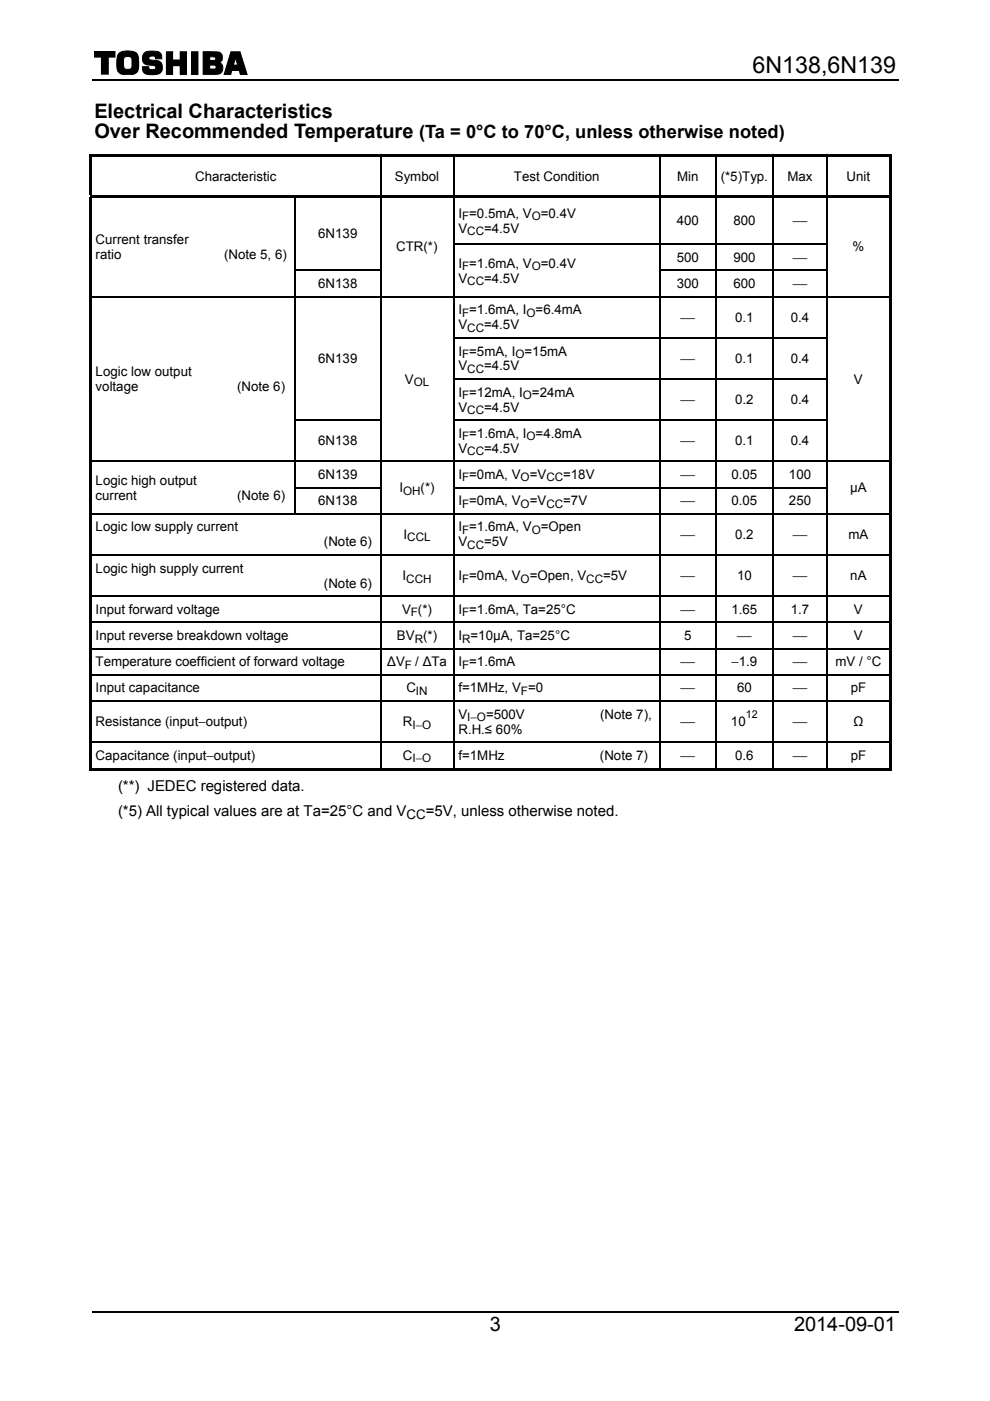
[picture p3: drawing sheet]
<svg xmlns="http://www.w3.org/2000/svg" width="210mm" height="297mm" viewBox="0 0 210 297" stroke-linecap="round" stroke-linejoin="round" font-family="sans-serif">
<path d="M19.5 16.9h171M19.5 278.2h171" fill="none" stroke="#000" stroke-width=".34"/>
<g fill="#000">
<path d="M20 10.9h4.4v1.2h-4.4zM35.3 11h1.3v4.8h-1.3zM36.4 12.7h2v1.2h-2zM38.2 11h1.3v4.8h-1.3zM40.6 11h1.4v4.8h-1.4zM48.9 13.8h2.1v1.1h-2.1zM19 32.7h.6v.5h-.6zM19 32.7h170v.5h-170zM188.4 32.7h.6v.5h-.6zM19 33.2h.6v8.1h-.6zM19 41.3h170v.6h-170zM19 41.9h.6v4.2h-.6z"/>
<path d="M19 46.1h.6v.3h-.6zM19 46.4h.6v5.3h-.6zM19 51.7h.6v.2h-.6zM19 51.9h.6v5.3h-.6zM19 57.2h.6v.3h-.6zM62.5 46.1h.2v.3h-.2zM62.5 51.7h.2v.2h-.2zM62.5 57.2h.2v.3h-.2zM80.6 46.1h.2v.3h-.2zM80.6 51.7h.2v.2h-.2zM80.6 57.2h.2v.3h-.2zM96.1 46.1h.2v.3h-.2z"/>
<path d="M96.1 51.7h.2v.2h-.2zM96.1 57.2h.2v.3h-.2zM139.8 46.1h.3v.3h-.3zM139.8 51.7h.3v.2h-.3zM139.8 57.2h.3v.3h-.3zM151.6 46.1h.3v.3h-.3zM151.6 51.7h.3v.2h-.3zM151.6 57.2h.3v.3h-.3zM163.8 46.1h.3v.3h-.3zM163.8 51.7h.3v.2h-.3zM163.8 57.2h.3v.3h-.3zM175.2 46.1h.3v.3h-.3z"/>
<path d="M175.2 51.7h.3v.2h-.3zM175.2 57.2h.3v.3h-.3zM188.4 33.2h.6v8.1h-.6zM188.4 41.9h.6v4.2h-.6zM188.4 46.1h.6v.3h-.6zM188.4 46.4h.6v5.3h-.6zM188.4 51.7h.6v.2h-.6zM188.4 51.9h.6v5.3h-.6zM188.4 57.2h.6v.3h-.6zM19 57.5h.6v5.3h-.6zM19 62.8h.6v.3h-.6zM19 63.1h.6v8.4h-.6z"/>
<path d="M19 71.5h.6v.3h-.6zM62.5 62.8h.2v.3h-.2zM62.5 71.5h.2v.3h-.2zM80.6 62.8h.2v.3h-.2zM80.6 71.5h.2v.3h-.2zM96.1 62.8h.2v.3h-.2zM96.1 71.5h.2v.3h-.2zM139.8 62.8h.3v.3h-.3zM139.8 71.5h.3v.3h-.3zM151.6 62.8h.3v.3h-.3zM151.6 71.5h.3v.3h-.3zM163.8 62.8h.3v.3h-.3z"/>
<path d="M163.8 71.5h.3v.3h-.3zM175.2 62.8h.3v.3h-.3zM175.2 71.5h.3v.3h-.3zM188.4 57.5h.6v5.3h-.6zM188.4 62.8h.6v.3h-.6zM188.4 63.1h.6v8.4h-.6zM188.4 71.5h.6v.3h-.6zM19 71.8h.6v8.4h-.6zM19 80.2h.6v.3h-.6zM19 80.5h.6v8.5h-.6zM19 89h.6v.2h-.6zM19 89.2h.6v8.5h-.6z"/>
<path d="M19 97.7h.6v.3h-.6zM62.5 80.2h.2v.3h-.2zM62.5 89h.2v.2h-.2zM62.5 97.7h.2v.3h-.2zM80.6 80.2h.2v.3h-.2zM80.6 89h.2v.2h-.2zM80.6 97.7h.2v.3h-.2zM96.1 80.2h.2v.3h-.2zM96.1 89h.2v.2h-.2zM96.1 97.7h.2v.3h-.2zM139.8 80.2h.3v.3h-.3zM139.8 89h.3v.2h-.3z"/>
<path d="M139.8 97.7h.3v.3h-.3zM151.6 80.2h.3v.3h-.3zM151.6 89h.3v.2h-.3zM151.6 97.7h.3v.3h-.3zM163.8 80.2h.3v.3h-.3zM163.8 89h.3v.2h-.3zM163.8 97.7h.3v.3h-.3zM175.2 80.2h.3v.3h-.3zM175.2 89h.3v.2h-.3zM175.2 97.7h.3v.3h-.3zM188.4 71.8h.6v8.4h-.6zM188.4 80.2h.6v.3h-.6z"/>
<path d="M188.4 80.5h.6v8.5h-.6zM188.4 89h.6v.2h-.6zM188.4 89.2h.6v8.5h-.6zM188.4 97.7h.6v.3h-.6zM19 98h.6v5.3h-.6zM19 103.3h.6v.2h-.6zM19 103.5h.6v5.3h-.6zM19 108.8h.6v.3h-.6zM19 109.1h.6v8.4h-.6zM19 117.5h.6v.3h-.6zM62.5 103.3h.2v.2h-.2zM80.6 103.3h.2v.2h-.2z"/>
<path d="M80.6 108.8h.2v.3h-.2zM80.6 117.5h.2v.3h-.2zM96.1 103.3h.2v.2h-.2zM96.1 108.8h.2v.3h-.2zM96.1 117.5h.2v.3h-.2zM139.8 103.3h.3v.2h-.3zM139.8 108.8h.3v.3h-.3zM139.8 117.5h.3v.3h-.3zM151.6 103.3h.3v.2h-.3zM151.6 108.8h.3v.3h-.3zM151.6 117.5h.3v.3h-.3zM163.8 103.3h.3v.2h-.3z"/>
<path d="M163.8 108.8h.3v.3h-.3zM163.8 117.5h.3v.3h-.3zM175.2 103.3h.3v.2h-.3zM175.2 108.8h.3v.3h-.3zM175.2 117.5h.3v.3h-.3zM188.4 98h.6v5.3h-.6zM188.4 103.3h.6v.2h-.6zM188.4 103.5h.6v5.3h-.6zM188.4 108.8h.6v.3h-.6zM188.4 109.1h.6v8.4h-.6zM188.4 117.5h.6v.3h-.6zM19 117.8h.6v8.5h-.6z"/>
<path d="M19 126.3h.6v.3h-.6zM19 126.6h.6v5.2h-.6zM19 131.8h.6v.3h-.6zM19 132.1h.6v5.3h-.6zM19 137.4h.6v.3h-.6zM80.6 126.3h.2v.3h-.2zM80.6 131.8h.2v.3h-.2zM80.6 137.4h.2v.3h-.2zM96.1 126.3h.2v.3h-.2zM96.1 131.8h.2v.3h-.2zM96.1 137.4h.2v.3h-.2zM139.8 126.3h.3v.3h-.3z"/>
<path d="M139.8 131.8h.3v.3h-.3zM139.8 137.4h.3v.3h-.3zM151.6 126.3h.3v.3h-.3zM151.6 131.8h.3v.3h-.3zM151.6 137.4h.3v.3h-.3zM163.8 126.3h.3v.3h-.3zM163.8 131.8h.3v.3h-.3zM163.8 137.4h.3v.3h-.3zM175.2 126.3h.3v.3h-.3zM175.2 131.8h.3v.3h-.3zM175.2 137.4h.3v.3h-.3zM188.4 117.8h.6v8.5h-.6z"/>
<path d="M188.4 126.3h.6v.3h-.6zM188.4 126.6h.6v5.2h-.6zM188.4 131.8h.6v.3h-.6zM188.4 132.1h.6v5.3h-.6zM188.4 137.4h.6v.3h-.6zM19 137.7h.6v5.2h-.6zM19 142.9h.6v.3h-.6zM19 143.2h.6v5.3h-.6zM19 148.5h.6v.3h-.6zM19 148.8h.6v8.4h-.6zM19 157.2h.6v.3h-.6zM80.6 142.9h.2v.3h-.2z"/>
<path d="M80.6 148.5h.2v.3h-.2zM80.6 157.2h.2v.3h-.2zM96.1 142.9h.2v.3h-.2zM96.1 148.5h.2v.3h-.2zM96.1 157.2h.2v.3h-.2zM139.8 142.9h.3v.3h-.3zM139.8 148.5h.3v.3h-.3zM139.8 157.2h.3v.3h-.3zM151.6 142.9h.3v.3h-.3zM151.6 148.5h.3v.3h-.3zM151.6 157.2h.3v.3h-.3zM163.8 142.9h.3v.3h-.3z"/>
<path d="M163.8 148.5h.3v.3h-.3zM163.8 157.2h.3v.3h-.3zM175.2 142.9h.3v.3h-.3zM175.2 148.5h.3v.3h-.3zM175.2 157.2h.3v.3h-.3zM188.4 137.7h.6v5.2h-.6zM188.4 142.9h.6v.3h-.6zM188.4 143.2h.6v5.3h-.6zM188.4 148.5h.6v.3h-.6zM188.4 148.8h.6v8.4h-.6zM188.4 157.2h.6v.3h-.6zM19 157.5h.6v5.8h-.6z"/>
<path d="M19 162.8h61.6v.5h-61.6zM80.6 162.8h15.5v.5h-15.5zM96.1 162.8h43.7v.5h-43.7zM139.8 162.8h11.8v.5h-11.8zM151.6 162.8h12.2v.5h-12.2zM163.8 162.8h11.4v.5h-11.4zM175.2 162.8h13.2v.5h-13.2zM188.4 157.5h.6v5.8h-.6zM188.4 162.8h.6v.5h-.6z"/>
</g>
<g fill="none" stroke="#000" stroke-width=".21">
<path d="M20 10.9h4.4v1.2h-4.4zM21.5 12h1.5v3.7h-1.5zM25.1 11.4a3.4 3.4 0 0 1 4 .1 5.9 5.9 0 0 1 0 3.8 3.7 3.7 0 0 1-3.8 .1 4.3 4.3 0 0 1-.4-3.3zM26.3 12.2a1 1 0 0 1 1.7 .4v1.5a.94 .94 0 0 1-.8 .7 .94 .94 0 0 1-.9-.5l-.1-1.6zM30.6 11.2a3.7 3.7 0 0 1 3.4 0l.3 .6v.7h-1.3a.76 .76 0 0 0-.6-.7 .76 .76 0 0 0-.8 .3 .49 .49 0 0 0 .1 .6 .49 .49 0 0 0 .6 .1 1.8 1.8 0 0 1 2 .7 1.54 1.54 0 0 1-1.5 2.3h-.9a1.35 1.35 0 0 1-1.7-1.7h1.3v.3a.89 .89 0 0 0 1.5 0l-.3-.5-1-.1a1.41 1.41 0 0 1-1.4-.6 1.41 1.41 0 0 1 .1-1.6zM35.3 11h1.3v4.8h-1.3zM36.4 12.7h2v1.2h-2zM38.2 11h1.3v4.8h-1.3zM40.6 11h1.4v4.8h-1.4zM43.1 11h2.5a1.23 1.23 0 0 1 1.5 .7 1.23 1.23 0 0 1-.6 1.6 1.31 1.31 0 0 1 .7 1.5 1.31 1.31 0 0 1-1.4 1h-2.7zM44.4 12h.8a.41 .41 0 0 1 .5 .3 .41 .41 0 0 1-.1 .5h-1.2zM44.4 13.8l1.3 .1 .1 .6-.3 .1h-1.1z"/>
<path d="M48.9 13.8h2.1v1.1h-2.1zM49 11h1.9l1.5 4.8h-1.4l-1.1-3.6-1 3.6h-1.4z"/>
</g>
<g fill="#000">
<path d="M21.5 12h1.5v3.7h-1.5z" fill-rule="evenodd"/>
<path d="M25.1 11.4a3.4 3.4 0 0 1 4 .1 5.9 5.9 0 0 1 0 3.8 3.7 3.7 0 0 1-3.8 .1 4.3 4.3 0 0 1-.4-3.3zM26.3 12.2a1 1 0 0 1 1.7 .4v1.5a.94 .94 0 0 1-.8 .7 .94 .94 0 0 1-.9-.5l-.1-1.6z" fill-rule="evenodd"/>
<path d="M30.6 11.2a3.7 3.7 0 0 1 3.4 0l.3 .6v.7h-1.3a.76 .76 0 0 0-.6-.7 .76 .76 0 0 0-.8 .3 .49 .49 0 0 0 .1 .6 .49 .49 0 0 0 .6 .1 1.8 1.8 0 0 1 2 .7 1.54 1.54 0 0 1-1.5 2.3h-.9a1.35 1.35 0 0 1-1.7-1.7h1.3v.3a.89 .89 0 0 0 1.5 0l-.3-.5-1-.1a1.41 1.41 0 0 1-1.4-.6 1.41 1.41 0 0 1 .1-1.6z" fill-rule="evenodd"/>
<path d="M43.1 11h2.5a1.23 1.23 0 0 1 1.5 .7 1.23 1.23 0 0 1-.6 1.6 1.31 1.31 0 0 1 .7 1.5 1.31 1.31 0 0 1-1.4 1h-2.7zM44.4 12v.8h1.2a.41 .41 0 0 0 .1-.5 .41 .41 0 0 0-.5-.3zM44.4 13.8v.8h1.1l.3-.1-.1-.6z" fill-rule="evenodd"/>
<path d="M49 11h1.9l1.5 4.8h-1.4l-1.1-3.6-1 3.6h-1.4z" fill-rule="evenodd"/>
</g>
<g fill="none" stroke="#000" stroke-width=".25">
<path d="M80.7 33.2v8.1M96.2 33.2v8.1M140 33.2v8.1M151.7 33.2v8.1M163.9 33.2v8.1M175.3 33.2v8.1M62.6 41.9v4.2M62.6 46.4v5.3M62.6 51.9v5.3M62.6 57.5v5.3M62.7 57.3h17.9M80.7 41.9v4.2"/>
<path d="M80.7 46.4v5.3M80.7 51.9v5.3M80.7 57.5v5.3M96.2 41.9v4.2M96.2 46.4v5.3M96.2 51.9v5.3M96.2 57.5v5.3M96.3 51.8h43.5M140 41.9v4.2M140 46.4v5.3M140 51.9v5.3M140 57.5v5.3"/>
<path d="M140.1 51.8h11.5M140.1 57.3h11.5M151.7 41.9v4.2M151.7 46.4v5.3M151.7 51.9v5.3M151.7 57.5v5.3M151.9 51.8h11.9M151.9 57.3h11.9M163.9 41.9v4.2M163.9 46.4v5.3M163.9 51.9v5.3M163.9 57.5v5.3"/>
<path d="M164.1 51.8h11.1M164.1 57.3h11.1M175.3 41.9v4.2M175.3 46.4v5.3M175.3 51.9v5.3M175.3 57.5v5.3M19.6 62.9h42.9M62.6 63.1v8.4M62.6 71.8v8.4M62.7 62.9h17.9M80.7 63.1v8.4M80.7 71.8v8.4"/>
<path d="M80.8 62.9h15.3M96.2 63.1v8.4M96.2 71.8v8.4M96.3 62.9h43.5M96.3 71.6h43.5M140 63.1v8.4M140 71.8v8.4M140.1 62.9h11.5M140.1 71.6h11.5M151.7 63.1v8.4M151.7 71.8v8.4M151.9 62.9h11.9"/>
<path d="M151.9 71.6h11.9M163.9 63.1v8.4M163.9 71.8v8.4M164.1 62.9h11.1M164.1 71.6h11.1M175.3 63.1v8.4M175.3 71.8v8.4M175.5 62.9h12.9M19.6 97.8h42.9M62.6 80.5v8.5M62.6 89.2v8.5M62.6 98v5.3"/>
<path d="M62.7 89.1h17.9M62.7 97.8h17.9M80.7 80.5v8.5M80.7 89.2v8.5M80.7 98v5.3M80.8 97.8h15.3M96.2 80.5v8.5M96.2 89.2v8.5M96.2 98v5.3M96.3 80.4h43.5M96.3 89.1h43.5M96.3 97.8h43.5"/>
<path d="M140 80.5v8.5M140 89.2v8.5M140 98v5.3M140.1 80.4h11.5M140.1 89.1h11.5M140.1 97.8h11.5M151.7 80.5v8.5M151.7 89.2v8.5M151.7 98v5.3M151.9 80.4h11.9M151.9 89.1h11.9M151.9 97.8h11.9"/>
<path d="M163.9 80.5v8.5M163.9 89.2v8.5M163.9 98v5.3M164.1 80.4h11.1M164.1 89.1h11.1M164.1 97.8h11.1M175.3 80.5v8.5M175.3 89.2v8.5M175.3 98v5.3M175.5 97.8h12.9M19.6 108.9h61M19.6 117.7h61"/>
<path d="M62.6 103.5v5.3M62.7 103.4h17.9M80.7 103.5v5.3M80.7 109.1v8.4M80.7 117.8v8.5M80.8 108.9h15.3M80.8 117.7h15.3M96.2 103.5v5.3M96.2 109.1v8.4M96.2 117.8v8.5M96.3 103.4h43.5M96.3 108.9h43.5"/>
<path d="M96.3 117.7h43.5M140 103.5v5.3M140 109.1v8.4M140 117.8v8.5M140.1 103.4h11.5M140.1 108.9h11.5M140.1 117.7h11.5M151.7 103.5v5.3M151.7 109.1v8.4M151.7 117.8v8.5M151.9 103.4h11.9M151.9 108.9h11.9"/>
<path d="M151.9 117.7h11.9M163.9 103.5v5.3M163.9 109.1v8.4M163.9 117.8v8.5M164.1 103.4h11.1M164.1 108.9h11.1M164.1 117.7h11.1M175.3 103.5v5.3M175.3 109.1v8.4M175.3 117.8v8.5M175.5 108.9h12.9M175.5 117.7h12.9"/>
<path d="M19.6 126.4h61M19.6 132h61M19.6 137.5h61M80.7 126.6v5.2M80.7 132.1v5.3M80.7 137.7v5.2M80.8 126.4h15.3M80.8 132h15.3M80.8 137.5h15.3M96.2 126.6v5.2M96.2 132.1v5.3M96.2 137.7v5.2"/>
<path d="M96.3 126.4h43.5M96.3 132h43.5M96.3 137.5h43.5M140 126.6v5.2M140 132.1v5.3M140 137.7v5.2M140.1 126.4h11.5M140.1 132h11.5M140.1 137.5h11.5M151.7 126.6v5.2M151.7 132.1v5.3M151.7 137.7v5.2"/>
<path d="M151.9 126.4h11.9M151.9 132h11.9M151.9 137.5h11.9M163.9 126.6v5.2M163.9 132.1v5.3M163.9 137.7v5.2M164.1 126.4h11.1M164.1 132h11.1M164.1 137.5h11.1M175.3 126.6v5.2M175.3 132.1v5.3M175.3 137.7v5.2"/>
<path d="M175.5 126.4h12.9M175.5 132h12.9M175.5 137.5h12.9M19.6 143.1h61M19.6 148.6h61M19.6 157.4h61M80.7 143.2v5.3M80.7 148.8v8.4M80.7 157.5v5.3M80.8 143.1h15.3M80.8 148.6h15.3M80.8 157.4h15.3"/>
<path d="M96.2 143.2v5.3M96.2 148.8v8.4M96.2 157.5v5.3M96.3 143.1h43.5M96.3 148.6h43.5M96.3 157.4h43.5M140 143.2v5.3M140 148.8v8.4M140 157.5v5.3M140.1 143.1h11.5M140.1 148.6h11.5M140.1 157.4h11.5"/>
<path d="M151.7 143.2v5.3M151.7 148.8v8.4M151.7 157.5v5.3M151.9 143.1h11.9M151.9 148.6h11.9M151.9 157.4h11.9M163.9 143.2v5.3M163.9 148.8v8.4M163.9 157.5v5.3M164.1 143.1h11.1M164.1 148.6h11.1M164.1 157.4h11.1"/>
<path d="M175.3 143.2v5.3M175.3 148.8v8.4M175.3 157.5v5.3M175.5 143.1h12.9M175.5 148.6h12.9M175.5 157.4h12.9"/>
</g>
<text font-size="4.9" x="159.5" y="15.5">6N138,6N139</text>
<g font-size="4.2">
<text x="20" y="25.1">Electrical Characteristics</text>
<text x="20" y="29.3">Over Recommended Temperature (Ta = 0°C to 70°C, unless otherwise noted)</text>
<text x="103.8" y="282.2">3</text>
<text x="168.4" y="282.2">2014-09-01</text>
</g>
<g font-size="3.2">
<text x="25" y="167.8">(**) JEDEC registered data.</text>
<text x="25" y="173.1">(*5) All typical values are at Ta=25°C and V</text>
</g>
<g font-size="2.8">
<text x="41.4" y="38.5">Characteristic</text>
<text x="83.7" y="38.5">Symbol</text>
<text x="109" y="38.5">Test Condition</text>
<text x="143.5" y="38.5">Min</text>
<text x="152.8" y="38.5">(*5)Typ.</text>
<text x="167" y="38.5">Max</text>
<text x="179.5" y="38.5">Unit</text>
<text x="97.2" y="46.1">I =0.5mA, V =0.4V</text>
<text x="143.5" y="47.7">400</text>
<text x="155.5" y="47.7">800</text>
<text x="168.2" y="47.7">⎯</text>
<text x="20.3" y="51.7">Current transfer</text>
<text x="67.5" y="50.5">6N139</text>
<text x="84" y="53.3">CTR(*)</text>
<text x="97.2" y="49.3">V</text>
<text x="102.6" y="49.3">=4.5V</text>
<text x="180.7" y="53.3">%</text>
<text x="20.3" y="54.9">ratio</text>
<text x="47.5" y="54.9">(Note 5, 6)</text>
<text x="97.2" y="56.7">I =1.6mA, V =0.4V</text>
<text x="97.2" y="59.9">V</text>
<text x="102.6" y="59.9">=4.5V</text>
<text x="143.5" y="55.5">500</text>
<text x="155.5" y="55.5">900</text>
<text x="168.2" y="55.5">⎯</text>
<text x="67.5" y="61.1">6N138</text>
<text x="143.5" y="61.1">300</text>
<text x="155.5" y="61.1">600</text>
<text x="168.2" y="61.1">⎯</text>
<text x="97.2" y="66.6">I =1.6mA, I =6.4mA</text>
<text x="97.2" y="69.8">V</text>
<text x="102.6" y="69.8">=4.5V</text>
<text x="144.4" y="68.2">⎯</text>
<text x="155.9" y="68.2">0.1</text>
<text x="167.7" y="68.2">0.4</text>
<text x="67.5" y="77">6N139</text>
<text x="97.2" y="75.4">I =5mA, I =15mA</text>
<text x="144.4" y="77">⎯</text>
<text x="155.9" y="77">0.1</text>
<text x="167.7" y="77">0.4</text>
<text x="20.3" y="79.7">Logic low output</text>
<text x="20.3" y="82.9">voltage</text>
<text x="50.3" y="82.9">(Note 6)</text>
<text x="85.8" y="81.3">V</text>
<text x="97.2" y="78.5">V</text>
<text x="102.6" y="78.5">=4.5V</text>
<text x="181.1" y="81.3">V</text>
<text x="97.2" y="84.1">I =12mA, I =24mA</text>
<text x="97.2" y="87.3">V</text>
<text x="102.6" y="87.3">=4.5V</text>
<text x="144.4" y="85.7">⎯</text>
<text x="155.9" y="85.7">0.2</text>
<text x="167.7" y="85.7">0.4</text>
<text x="67.5" y="94.4">6N138</text>
<text x="97.2" y="92.8">I =1.6mA, I =4.8mA</text>
<text x="144.4" y="94.4">⎯</text>
<text x="155.9" y="94.4">0.1</text>
<text x="167.7" y="94.4">0.4</text>
<text x="67.5" y="101.6">6N139</text>
<text x="97.2" y="101.6">I =0mA, V =V</text>
<text x="97.2" y="96">V</text>
<text x="102.6" y="96">=4.5V</text>
<text x="119.4" y="101.6">=18V</text>
<text x="144.4" y="101.6">⎯</text>
<text x="155.1" y="101.6">0.05</text>
<text x="167.3" y="101.6">100</text>
<text x="20.3" y="102.8">Logic high output</text>
<text x="20.3" y="105.9">current</text>
<text x="50.3" y="105.9">(Note 6)</text>
<text x="67.5" y="107.1">6N138</text>
<text x="84.7" y="104.4">I</text>
<text x="89.2" y="104.4">(*)</text>
<text x="97.2" y="107.1">I =0mA, V =V</text>
<text x="119.4" y="107.1">=7V</text>
<text x="144.4" y="107.1">⎯</text>
<text x="155.1" y="107.1">0.05</text>
<text x="167.3" y="107.1">250</text>
<text x="180.3" y="104.4">μA</text>
<text x="20.3" y="112.7">Logic low supply current</text>
<text x="97.2" y="112.7">I =1.6mA, V =Open</text>
<text x="68.7" y="115.8">(Note 6)</text>
<text x="85.6" y="114.3">I</text>
<text x="97.2" y="115.8">V</text>
<text x="102.6" y="115.8">=5V</text>
<text x="144.4" y="114.3">⎯</text>
<text x="155.9" y="114.3">0.2</text>
<text x="168.2" y="114.3">⎯</text>
<text x="179.9" y="114.3">mA</text>
<text x="20.3" y="121.4">Logic high supply current</text>
<text x="68.7" y="124.6">(Note 6)</text>
<text x="85.4" y="123">I</text>
<text x="97.2" y="123">I =0mA, V =Open, V</text>
<text x="127.9" y="123">=5V</text>
<text x="144.4" y="123">⎯</text>
<text x="156.3" y="123">10</text>
<text x="168.2" y="123">⎯</text>
<text x="180.3" y="123">nA</text>
<text x="20.3" y="130.1">Input forward voltage</text>
<text x="85.2" y="130.1">V (*)</text>
<text x="97.2" y="130.1">I =1.6mA, Ta=25°C</text>
<text x="144.4" y="130.1">⎯</text>
<text x="155.1" y="130.1">1.65</text>
<text x="167.7" y="130.1">1.7</text>
<text x="181.1" y="130.1">V</text>
<text x="20.3" y="135.7">Input reverse breakdown voltage</text>
<text x="84.2" y="135.7">BV (*)</text>
<text x="97.2" y="135.7">I =10μA, Ta=25°C</text>
<text x="145.1" y="135.7">5</text>
<text x="156.4" y="135.7">⎯</text>
<text x="168.2" y="135.7">⎯</text>
<text x="181.1" y="135.7">V</text>
<text x="20.3" y="141.2">Temperature coefficient of forward voltage</text>
<text x="82.1" y="141.2">∆V</text>
<text x="88.1" y="141.2">/ ∆Ta</text>
<text x="97.2" y="141.2">I =1.6mA</text>
<text x="144.4" y="141.2">⎯</text>
<text x="155.1" y="141.2">−1.9</text>
<text x="168.2" y="141.2">⎯</text>
<text x="177.1" y="141.2">mV / °C</text>
<text x="20.3" y="146.8">Input capacitance</text>
<text x="86.2" y="146.8">C</text>
<text x="97.2" y="146.8">f=1MHz, V =0</text>
<text x="144.4" y="146.8">⎯</text>
<text x="156.3" y="146.8">60</text>
<text x="168.2" y="146.8">⎯</text>
<text x="180.4" y="146.8">pF</text>
<text x="20.3" y="153.9">Resistance (input−output)</text>
<text x="85.4" y="153.9">R</text>
<text x="97.2" y="152.4">V</text>
<text x="97.2" y="155.5">R.H.≤ 60%</text>
<text x="103.1" y="152.4">=500V</text>
<text x="127.2" y="152.4">(Note 7),</text>
<text x="144.4" y="153.9">⎯</text>
<text x="155" y="153.9">10</text>
<text x="168.2" y="153.9">⎯</text>
<text x="181" y="153.9">Ω</text>
<text x="20.3" y="161.1">Capacitance (input−output)</text>
<text x="85.4" y="161.1">C</text>
<text x="97.2" y="161.1">f=1MHz</text>
<text x="127.2" y="161.1">(Note 7)</text>
<text x="144.4" y="161.1">⎯</text>
<text x="155.9" y="161.1">0.6</text>
<text x="168.2" y="161.1">⎯</text>
<text x="180.4" y="161.1">pF</text>
<text x="86.2" y="173.6">CC=5V, unless otherwise noted.</text>
</g>
<g font-size="2.5">
<text x="98" y="46.7">F</text>
<text x="112.7" y="46.7">O</text>
<text x="99.1" y="49.8">CC</text>
<text x="98" y="57.3">F</text>
<text x="112.7" y="57.3">O</text>
<text x="99.1" y="60.4">CC</text>
<text x="98" y="67.2">F</text>
<text x="99.1" y="70.3">CC</text>
<text x="111.6" y="67.2">O</text>
<text x="98" y="75.9">F</text>
<text x="109.3" y="75.9">O</text>
<text x="87.7" y="81.9">OL</text>
<text x="99.1" y="79.1">CC</text>
<text x="98" y="84.6">F</text>
<text x="99.1" y="87.8">CC</text>
<text x="110.8" y="84.6">O</text>
<text x="98" y="93.4">F</text>
<text x="111.6" y="93.4">O</text>
<text x="99.1" y="96.5">CC</text>
<text x="85.5" y="104.9">OH</text>
<text x="98" y="102.1">F</text>
<text x="98" y="107.7">F</text>
<text x="110.4" y="102.1">O</text>
<text x="110.4" y="107.7">O</text>
<text x="115.8" y="102.1">CC</text>
<text x="115.8" y="107.7">CC</text>
<text x="98" y="113.2">F</text>
<text x="112.7" y="113.2">O</text>
<text x="86.4" y="114.8">CCL</text>
<text x="99.1" y="116.4">CC</text>
<text x="86.1" y="123.5">CCH</text>
<text x="98" y="123.5">F</text>
<text x="110.4" y="123.5">O</text>
<text x="124.3" y="123.5">CC</text>
<text x="87.1" y="130.7">F</text>
<text x="98" y="130.7">F</text>
<text x="87.9" y="136.2">R</text>
<text x="98" y="136.2">R</text>
<text x="85.9" y="141.8">F</text>
<text x="98" y="141.8">F</text>
<text x="88.2" y="147.3">IN</text>
<text x="110.4" y="147.3">F</text>
<text x="87.5" y="154.5">I−O</text>
<text x="99.1" y="152.9">I−O</text>
<text x="87.5" y="161.6">I−O</text>
</g>
<text font-size="2.3" x="158.1" y="152.2">12</text>
</svg>
